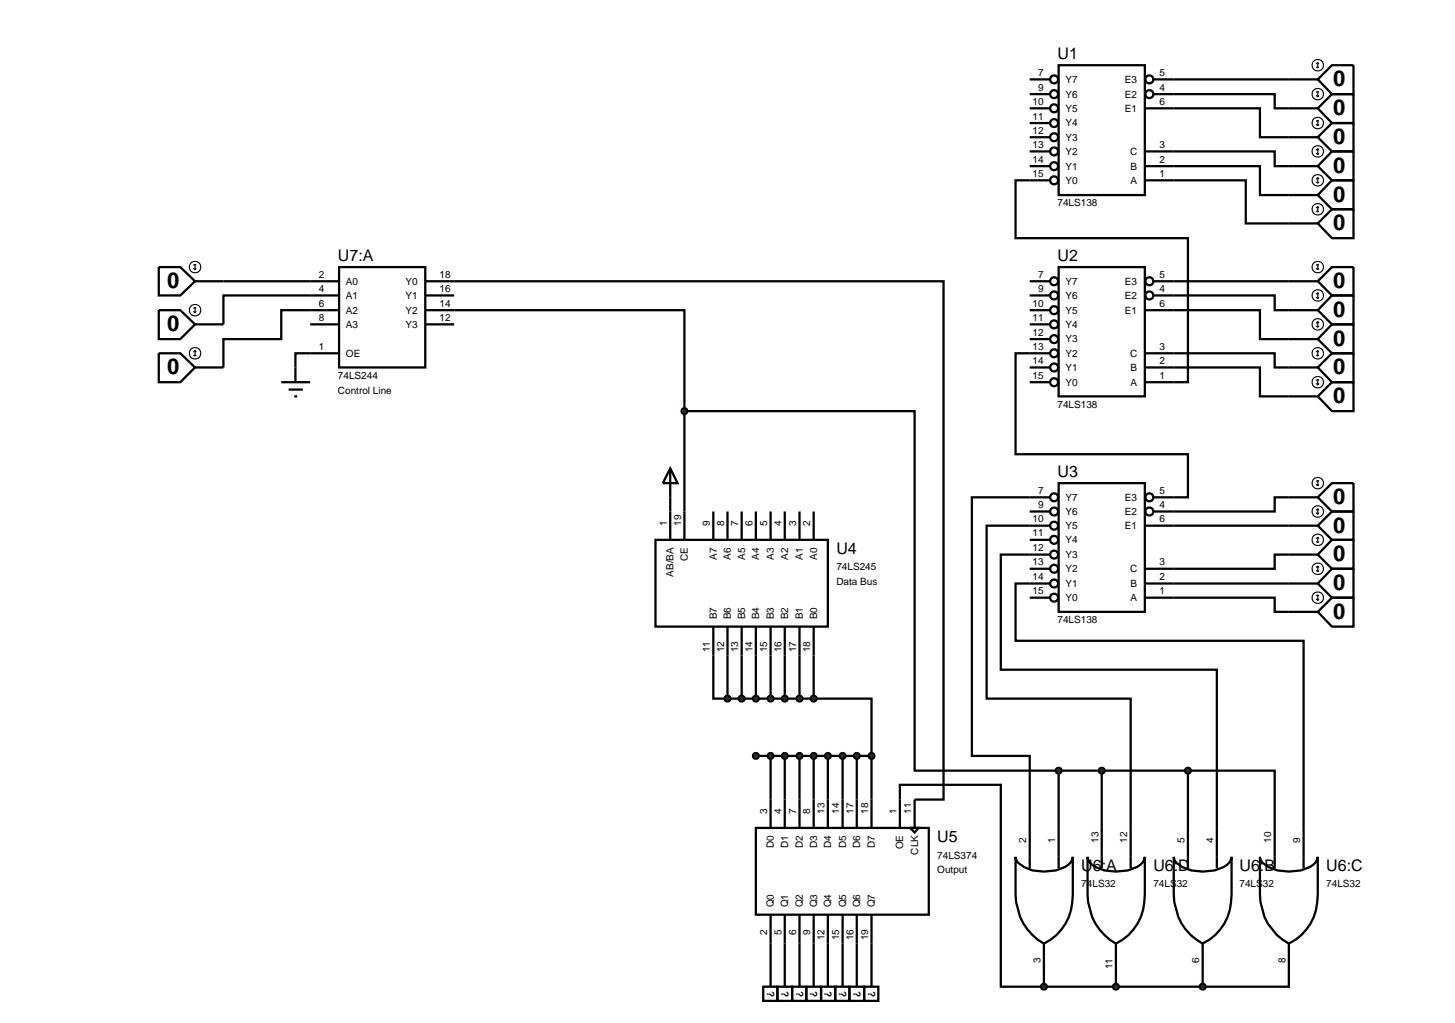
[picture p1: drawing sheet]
<svg xmlns="http://www.w3.org/2000/svg" width="257mm" height="180mm" viewBox="0 0 257 180" stroke-linecap="round" stroke-linejoin="round" font-family="sans-serif">
<g fill="none" stroke="#000" stroke-width=".4">
<path d="M181.6 14h3.5M181.6 19.1h3.5M181.6 16.6h3.5M186.7 11.5h15.2v22.9h-15.2zM201.9 19.1h20.3v5.1h5.1M203.4 16.6h21.4v2.5h2.5M203.4 14h23.9M181.6 29.3h3.5M181.6 26.7h3.5M181.6 24.2h3.5M181.6 21.7h3.5M185.1 31.8h-6v10.2h30.4v25.4h-7.6"/>
<path d="M201.9 26.7h22.9v2.6h2.5M201.9 29.3h20.3v5.1h5.1M201.9 31.8h17.8v7.6h7.6M39.4 49.6h15.3M54.7 52.1h-15.3v5.1M54.7 54.7h-5.1v5.1h-10.2v5M80.1 49.6h86.3v91.4h-5.1v5M80.1 54.7h40.6v17.8M181.6 49.6h3.5M181.6 54.7h3.5M181.6 52.1h3.5M181.6 59.8h3.5"/>
<path d="M181.6 57.2h3.5M186.7 47.1h15.2v22.8h-15.2zM201.9 54.7h20.3v5.1h5.1M203.4 52.1h21.4v2.6h2.5M203.4 49.6h23.9M54.7 62.3h-2.6v2.5M120.7 72.5h40.6v63.4h25.4M120.7 72.5v22.7M181.6 67.4h3.5M181.6 64.8h3.5M185.1 62.3h-6v17.8h30.4v7.6h-6.1M201.9 64.8h20.3v5.1h5.1"/>
<path d="M201.9 62.3h22.9v2.5h2.5M115.6 95.2h30.4v15.3h-30.4zM118.2 87.7v7.5M125.8 90.2v5M128.3 90.2v5M130.8 90.2v5M133.3 90.2v5M135.9 90.2v5M138.4 90.2v5M141 90.2v5M143.5 90.2v5M181.6 90.2h3.5"/>
<path d="M181.6 95.2h3.5M185.1 87.7h-13.7v45.6h10.2v12.7M185.1 97.8h-8.6v20.3h38.1v27.9M185.1 92.7h-11.1v30.5h25.4v22.8M186.7 85.2h15.2v22.7h-15.2zM201.9 92.7h25.4M227.3 87.7h-2.5v2.5h-21.4M227.3 97.8h-2.5v2.5h-22.9M125.8 110.5v12.7h2.5M128.3 110.5v12.7M130.8 110.5v12.7M133.3 110.5v12.7"/>
<path d="M135.9 110.5v12.7M138.4 110.5v12.7M141 110.5v12.7M143.5 110.5v12.7M181.6 105.4h3.5M181.6 100.3h3.5M185.1 102.9h-6v10.1h50.8v33M201.9 105.4h22.9v2.5h2.5M201.9 102.9h25.4M128.3 123.2h15.2M133.3 133.3h20.4M135.9 133.3v12.7"/>
<path d="M138.4 133.3v12.7M141 133.3v12.7M143.5 123.2h10.2v10.1M143.5 133.3v12.7M146 133.3v12.7M148.6 133.3v12.7M151.1 133.3v12.7M153.7 133.3v12.7M186.7 135.9h22.8M186.7 135.9v10.1M194.3 135.9v10.1M209.5 135.9h15.3v10.1"/>
<path d="M209.5 135.9v10.1M133.3 146h30.5v15.3h-30.5zM158.7 146v-7.6h17.8v35.6h7.6M160.5 146h1.5l-.7 .8zM135.9 161.3v10.1M138.4 161.3v10.1M141 161.3v10.1M143.5 161.3v10.1M146 161.3v10.1M148.6 161.3v10.1M151.1 161.3v10.1M153.7 161.3v10.1"/>
<path d="M184.1 174h28M184.1 171.4v2.6M196.8 171.4v2.6M212.1 171.4v2.6M227.3 171.4v2.6h-15.2"/>
<circle cx="185.9" cy="14" r=".7"/>
<circle cx="185.9" cy="16.6" r=".7"/>
<circle cx="185.9" cy="19.1" r=".7"/>
<circle cx="202.7" cy="14" r=".7"/>
<circle cx="202.7" cy="16.6" r=".7"/>
<circle cx="185.9" cy="26.7" r=".7"/>
<circle cx="185.9" cy="29.3" r=".7"/>
<circle cx="185.9" cy="24.2" r=".7"/>
<circle cx="185.9" cy="21.7" r=".7"/>
<circle cx="185.9" cy="31.8" r=".7"/>
<circle cx="185.9" cy="54.7" r=".7"/>
<circle cx="185.9" cy="52.1" r=".7"/>
<circle cx="185.9" cy="49.6" r=".7"/>
<circle cx="185.9" cy="59.8" r=".7"/>
<circle cx="185.9" cy="57.2" r=".7"/>
<circle cx="202.7" cy="49.6" r=".7"/>
<circle cx="202.7" cy="52.1" r=".7"/>
<circle cx="185.9" cy="64.8" r=".7"/>
<circle cx="185.9" cy="67.4" r=".7"/>
<circle cx="185.9" cy="62.3" r=".7"/>
<circle cx="185.9" cy="95.2" r=".7"/>
<circle cx="185.9" cy="90.2" r=".7"/>
<circle cx="185.9" cy="92.7" r=".7"/>
<circle cx="185.9" cy="97.8" r=".7"/>
<circle cx="185.9" cy="87.7" r=".7"/>
<circle cx="202.7" cy="87.7" r=".7"/>
<circle cx="202.7" cy="90.2" r=".7"/>
<circle cx="185.9" cy="100.3" r=".7"/>
<circle cx="185.9" cy="102.9" r=".7"/>
<circle cx="185.9" cy="105.4" r=".7"/>
</g>
<g fill="#004000" stroke="#000" stroke-width=".4">
<path d="M133 132.9l.3-.1-.5 .5zM133.3 132.8l.3 .1 .2 .4zM133.8 133.3l-.2 .4-.3 .1zM132.8 133.3l.5 .5-.4-.2z"/>
<path d="M128 122.8l.3-.1-.5 .5zM128.3 122.7l.3 .1 .2 .4zM128.8 123.2l-.1 .3-.4 .2zM127.8 123.2l.5 .5-.4-.2z"/>
<path d="M130.4 122.9l.4-.2-.5 .5zM130.8 122.7l.3 .1 .2 .4zM131.3 123.2l-.1 .3-.4 .2zM130.3 123.2l.5 .5-.3-.1z"/>
<path d="M133 122.8l.3-.1-.5 .5zM133.3 122.7l.3 .1 .2 .4zM133.8 123.2l-.2 .4-.3 .1zM132.8 123.2l.5 .5-.4-.2z"/>
<path d="M135.6 122.8l.3-.1-.5 .5zM135.9 122.7l.3 .1 .2 .4zM136.4 123.2l-.2 .4-.3 .1zM135.4 123.2l.5 .5-.4-.2z"/>
<path d="M138.1 122.8l.3-.1-.5 .5zM138.4 122.7l.3 .1 .2 .4zM138.9 123.2l-.1 .3-.4 .2zM137.9 123.2l.5 .5-.4-.2z"/>
<path d="M140.7 122.8l.3-.1-.5 .5zM141 122.7l.3 .1 .2 .4zM141.5 123.2l-.1 .3-.4 .2zM140.5 123.2l.5 .5-.4-.2z"/>
<path d="M143.1 122.9l.4-.2-.5 .5zM143.5 122.7l.3 .1 .2 .4zM144 123.2l-.1 .3-.4 .2zM143 123.2l.5 .5-.3-.1z"/>
<path d="M153.4 132.9l.3-.1-.5 .5zM153.7 132.8l.3 .1 .2 .4zM154.2 133.3l-.1 .3-.4 .2zM153.2 133.3l.5 .5-.4-.2z"/>
<path d="M150.8 132.9l.3-.1-.5 .5zM151.1 132.8l.3 .1 .2 .4zM151.6 133.3l-.1 .3-.4 .2zM150.6 133.3l.5 .5-.4-.2z"/>
<path d="M148.3 132.9l.3-.1-.5 .5zM148.6 132.8l.3 .1 .2 .4zM149.1 133.3l-.2 .4-.3 .1zM148.1 133.3l.5 .5-.4-.2z"/>
<path d="M145.7 132.9l.3-.1-.5 .5zM146 132.8l.3 .1 .2 .4zM146.5 133.3l-.2 .4-.3 .1zM145.5 133.3l.5 .5-.4-.2z"/>
<path d="M143.1 133l.4-.2-.5 .5zM143.5 132.8l.3 .1 .2 .4zM144 133.3l-.1 .3-.4 .2zM143 133.3l.5 .5-.3-.1z"/>
<path d="M140.7 132.9l.3-.1-.5 .5zM141 132.8l.3 .1 .2 .4zM141.5 133.3l-.1 .3-.4 .2zM140.5 133.3l.5 .5-.4-.2z"/>
<path d="M138.1 132.9l.3-.1-.5 .5zM138.4 132.8l.3 .1 .2 .4zM138.9 133.3l-.1 .3-.4 .2zM137.9 133.3l.5 .5-.4-.2z"/>
<path d="M135.6 132.9l.3-.1-.5 .5zM135.9 132.8l.3 .1 .2 .4zM136.4 133.3l-.2 .4-.3 .1zM135.4 133.3l.5 .5-.4-.2z"/>
</g>
<g fill="#004000">
<path d="M133.3 132.8l.5 .5-.5 .5-.5-.5z"/>
<path d="M128.3 122.7l.5 .5-.5 .5-.5-.5z"/>
<path d="M130.3 123.2l.5-.5 .5 .5-.5 .5z"/>
<path d="M133.3 122.7l.5 .5-.5 .5-.5-.5z"/>
<path d="M135.9 122.7l.5 .5-.5 .5-.5-.5z"/>
<path d="M138.4 122.7l.5 .5-.5 .5-.5-.5z"/>
<path d="M141 122.7l.5 .5-.5 .5-.5-.5z"/>
<path d="M143 123.2l.5-.5 .5 .5-.5 .5z"/>
<path d="M153.7 132.8l.5 .5-.5 .5-.5-.5z"/>
<path d="M151.1 132.8l.5 .5-.5 .5-.5-.5z"/>
<path d="M148.6 132.8l.5 .5-.5 .5-.5-.5z"/>
<path d="M146 132.8l.5 .5-.5 .5-.5-.5z"/>
<path d="M143 133.3l.5-.5 .5 .5-.5 .5z"/>
<path d="M141 132.8l.5 .5-.5 .5-.5-.5z"/>
<path d="M138.4 132.8l.5 .5-.5 .5-.5-.5z"/>
<path d="M135.9 132.8l.5 .5-.5 .5-.5-.5z"/>
</g>
<path d="M118.2 82.6l1.3 2.6h-2.6zM118.2 82.6v5.1" fill="none" stroke="#000" stroke-width=".4"/>
<g fill="#004000" stroke="#000" stroke-width=".4">
<path d="M196.4 173.7l.4-.2-.5 .5zM196.8 173.5l.3 .1 .2 .4zM196.8 174.5l.5-.5-.1 .3zM196.3 174l.5 .5-.4-.2z"/>
<path d="M183.7 173.7l.4-.2-.5 .5zM184.1 173.5l.3 .1 .2 .4zM184.1 174.5l.5-.5-.1 .3zM183.6 174l.5 .5-.4-.2z"/>
<path d="M193.9 135.6l.4-.2-.5 .5zM194.3 135.4l.3 .1 .2 .4zM194.8 135.9l-.1 .3-.4 .2zM193.8 135.9l.5 .5-.4-.2z"/>
<path d="M186.3 135.6l.4-.2-.5 .5zM186.7 135.4l.3 .1 .2 .4zM187.2 135.9l-.1 .3-.4 .2zM186.2 135.9l.5 .5-.4-.2z"/>
</g>
<g fill="#004000">
<path d="M196.8 173.5l.5 .5-.5 .5-.5-.5z"/>
<path d="M184.1 173.5l.5 .5-.5 .5-.5-.5z"/>
<path d="M193.8 135.9l.5-.5 .5 .5-.5 .5z"/>
<path d="M186.2 135.9l.5-.5 .5 .5-.5 .5z"/>
</g>
<g fill="none" stroke="#000" stroke-width=".4">
<path d="M28 47.1h3.8l2.6 2.5-2.6 2.5h-3.8zM28 54.7h3.8l2.6 2.5-2.6 2.6h-3.8zM34.4 49.6h5M34.4 57.2h5M54.7 49.6h5.1M54.7 52.1h5.1M54.7 54.7h5.1M54.7 57.2h5.1M59.8 47.1h15.2v17.7h-15.2zM75 49.6h5.1M75 52.1h5.1M75 54.7h5.1"/>
<path d="M75 57.2h5.1M28 62.3h3.8l2.6 2.5-2.6 2.6h-3.8zM34.4 64.8h5M49.6 67.4h5.1M50.9 68.7h2.5M51.9 69.9h.5M52.1 64.8v2.6M54.7 62.3h5.1"/>
</g>
<g fill="none" stroke="#000" stroke-width=".2">
<path d="M34.1 47.3l.3 .3M34.1 54.9l.3 .3M34.4 46.6v1M34.4 54.2v1M34.4 46.6l-.3 .2M34.4 46.6l.2 .2M34.4 54.2l-.3 .2M34.4 54.2l.2 .2M34.6 47.3l-.2 .3M34.6 54.9l-.2 .3M34.1 62.6l.3 .2M34.4 61.8v1"/>
<path d="M34.4 61.8l-.3 .3M34.4 61.8l.2 .3M34.6 62.6l-.2 .2"/>
<circle cx="34.4" cy="47.1" r="1.01"/>
<circle cx="34.4" cy="54.7" r="1.01"/>
<circle cx="34.4" cy="62.3" r="1.01"/>
</g>
<path d="M120.4 72.1l.3-.1-.5 .5zM120.7 72l.4 .2 .1 .3zM121.2 72.5l-.1 .3-.4 .2zM120.2 72.5l.5 .5-.3-.1z" fill="#004000" stroke="#000" stroke-width=".4"/>
<path d="M120.2 72.5l.5-.5 .5 .5-.5 .5z" fill="#004000"/>
<g fill="none" stroke="#000" stroke-width=".4">
<path d="M179.1 151.1l.1 .5 .3 .5 1.1 .8a8.2 8.2 0 0 0 7.8-.4l.7-.9 .1-.5v6.6a9.2 9.2 0 0 1-5.1 8.7 9.9 9.9 0 0 1-5-8.7zM181.6 146v7.1M186.7 146v7.1M191.8 151.1a2.31 2.31 0 0 0 1.4 1.8 8.4 8.4 0 0 0 7.9-.4l.7-.9 .1-.5v6.6a9.2 9.2 0 0 1-5.1 8.7 9.9 9.9 0 0 1-5-8.7zM194.3 146v7.1M199.4 146v7.1M207 151.1l.1 .5 .3 .5a7.5 7.5 0 0 0 6.8 1.4 3.3 3.3 0 0 0 3-2.4v6.6a9.2 9.2 0 0 1-5.1 8.7 9.7 9.7 0 0 1-5.1-8.7zM209.5 146v7.1M214.6 146v7.1M222.2 151.1l.1 .5 .3 .5a7.5 7.5 0 0 0 6.8 1.4 3.3 3.3 0 0 0 3-2.4v6.6a9.2 9.2 0 0 1-5.1 8.7 9.6 9.6 0 0 1-5.1-8.7zM224.8 146v7.1M229.9 146v7.1"/>
<path d="M184.1 166.4v5M196.8 166.4v5M212.1 166.4v5M227.3 166.4v5"/>
</g>
<g fill="#004000" stroke="#000" stroke-width=".4">
<path d="M209.1 135.6l.4-.2-.5 .5zM209.5 135.4l.3 .1 .2 .4zM209.5 136.4l.5-.5-.1 .3zM209 135.9l.5 .5-.4-.2z"/>
<path d="M211.7 173.7l.4-.2-.5 .5zM212.1 173.5l.3 .1 .2 .4zM212.6 174l-.1 .3-.4 .2zM211.6 174l.5 .5-.4-.2z"/>
</g>
<g fill="#004000">
<path d="M209.5 135.4l.5 .5-.5 .5-.5-.5z"/>
<path d="M211.6 174l.5-.5 .5 .5-.5 .5z"/>
</g>
<g fill="none" stroke="#000" stroke-width=".4">
<path d="M227.3 19.1h5.1M227.3 14h5.1M234.9 16.6h3.8v5.1h-3.8l-2.5-2.6zM234.9 11.5h3.8v5.1h-3.8l-2.5-2.6zM227.3 29.3h5.1M227.3 24.2h5.1M227.3 34.4h5.1M227.3 39.4h5.1M232.4 24.2l2.5-2.5h3.8v5h-3.8zM234.9 26.7h3.8v5.1h-3.8l-2.5-2.5zM234.9 31.8h3.8v5.1h-3.8l-2.5-2.5zM234.9 36.9h3.8v5.1h-3.8l-2.5-2.6z"/>
<path d="M227.3 49.6h5.1M227.3 54.7h5.1M227.3 59.8h5.1M232.4 49.6l2.5-2.5h3.8v5h-3.8zM234.9 52.1h3.8v5.1h-3.8l-2.5-2.5zM234.9 57.2h3.8v5.1h-3.8l-2.5-2.5zM227.3 69.9h5.1M227.3 64.8h5.1M234.9 67.4h3.8v5.1h-3.8l-2.5-2.6zM234.9 62.3h3.8v5.1h-3.8l-2.5-2.6zM227.3 87.7h5.1M227.3 92.7h5.1"/>
<path d="M227.3 97.8h5.1M232.4 87.7l2.5-2.5h3.8v5h-3.8zM234.9 90.2h3.8v5h-3.8l-2.5-2.5zM234.9 95.2h3.8v5.1h-3.8l-2.5-2.5zM227.3 102.9h5.1M227.3 107.9h5.1M234.9 100.3h3.8v5.1h-3.8l-2.5-2.5zM234.9 105.4h3.8v5.1h-3.8l-2.5-2.6zM134.6 174h2.5v2.5h-2.5zM135.9 171.4v2.6M137.1 174h2.6v2.5h-2.6zM138.4 171.4v2.6"/>
<path d="M139.7 174h2.5v2.5h-2.5zM141 171.4v2.6M142.2 174h2.6v2.5h-2.6zM143.5 171.4v2.6M144.8 174h2.5v2.5h-2.5zM146 171.4v2.6M147.3 174h2.5v2.5h-2.5zM148.6 171.4v2.6M149.8 174h2.6v2.5h-2.6zM151.1 171.4v2.6M152.4 174h2.5v2.5h-2.5zM153.7 171.4v2.6"/>
</g>
<g fill="none" stroke="#000" stroke-width=".2">
<path d="M232.1 16.8l.3 .3M232.1 11.8l.3 .2M232.4 11v1M232.4 16.1v1M232.4 16.1l.2 .2M232.4 16.1l-.3 .2M232.4 11l.2 .3M232.4 11l-.3 .3M232.6 16.8l-.2 .3M232.6 11.8l-.2 .2M232.1 27l.3 .3M232.1 21.9l.3 .3"/>
<path d="M232.1 32.1l.3 .2M232.1 37.2l.3 .2M232.4 21.2v1M232.4 26.2v1.1M232.4 31.3v1M232.4 36.4v1M232.4 26.2l.2 .3M232.4 26.2l-.3 .3M232.4 21.2l.2 .2M232.4 21.2l-.3 .2M232.4 31.3l.2 .3M232.4 31.3l-.3 .3"/>
<path d="M232.4 36.4l.2 .3M232.4 36.4l-.3 .3M232.6 27l-.2 .3M232.6 21.9l-.2 .3M232.6 32.1l-.2 .2M232.6 37.2l-.2 .2M232.1 47.3l.3 .3M232.1 52.4l.3 .3M232.1 57.5l.3 .2M232.4 46.6v1M232.4 51.6v1.1M232.4 56.7v1"/>
<path d="M232.4 46.6l.2 .2M232.4 46.6l-.3 .2M232.4 51.6l.2 .3M232.4 51.6l-.3 .3M232.4 56.7l.2 .3M232.4 56.7l-.3 .3M232.6 47.3l-.2 .3M232.6 52.4l-.2 .3M232.6 57.5l-.2 .2M232.1 67.6l.3 .3M232.1 62.6l.3 .2M232.4 61.8v1"/>
<path d="M232.4 66.9v1M232.4 66.9l.2 .2M232.4 66.9l-.3 .2M232.4 61.8l.2 .3M232.4 61.8l-.3 .3M232.6 67.6l-.2 .3M232.6 62.6l-.2 .2M232.1 85.4l.3 .3M232.1 90.4l.3 .3M232.1 95.5l.3 .2M232.4 84.7v1M232.4 89.7v1"/>
<path d="M232.4 94.7v1M232.4 99.8v1M232.4 84.7l.2 .2M232.4 84.7l-.3 .2M232.4 89.7l.2 .3M232.4 89.7l-.3 .3M232.4 94.7l.2 .3M232.4 94.7l-.3 .3M232.4 99.8l.2 .3M232.4 99.8l-.3 .3M232.6 85.4l-.2 .3M232.6 90.4l-.2 .3"/>
<path d="M232.6 95.5l-.2 .2M232.1 100.6l.3 .2M232.1 105.6l.3 .3M232.4 104.9v1M232.4 104.9l.2 .2M232.4 104.9l-.3 .2M232.6 100.6l-.2 .2M232.6 105.6l-.2 .3"/>
<circle cx="232.4" cy="11.5" r="1.01"/>
<circle cx="232.4" cy="16.6" r="1.01"/>
<circle cx="232.4" cy="36.9" r="1.01"/>
<circle cx="232.4" cy="31.8" r="1.01"/>
<circle cx="232.4" cy="21.7" r="1.01"/>
<circle cx="232.4" cy="26.7" r="1.01"/>
<circle cx="232.4" cy="57.2" r="1.01"/>
<circle cx="232.4" cy="47.1" r="1.01"/>
<circle cx="232.4" cy="52.1" r="1.01"/>
<circle cx="232.4" cy="62.3" r="1.01"/>
<circle cx="232.4" cy="67.4" r="1.01"/>
<circle cx="232.4" cy="95.2" r="1.01"/>
<circle cx="232.4" cy="85.2" r="1.01"/>
<circle cx="232.4" cy="90.2" r="1.01"/>
<circle cx="232.4" cy="105.4" r="1.01"/>
<circle cx="232.4" cy="100.3" r="1.01"/>
</g>
<g font-size="3.9">
<text x="235.1" y="15.2">0</text>
<text x="235.1" y="20.3">0</text>
<text x="235.1" y="25.4">0</text>
<text x="235.1" y="30.5">0</text>
<text x="235.1" y="35.6">0</text>
<text x="235.1" y="40.6">0</text>
<text x="29.5" y="50.8">0</text>
<text x="235.1" y="50.8">0</text>
<text x="29.5" y="58.4">0</text>
<text x="235.1" y="55.9">0</text>
<text x="235.1" y="61">0</text>
<text x="29.5" y="66">0</text>
<text x="235.1" y="71.1">0</text>
<text x="235.1" y="66">0</text>
<text x="235.1" y="88.9">0</text>
<text x="235.1" y="93.9">0</text>
<text x="235.1" y="99">0</text>
<text x="235.1" y="104.1">0</text>
<text x="235.1" y="109.1">0</text>
</g>
<g font-size="2.8">
<text x="186.5" y="10.4">U1</text>
<text x="59.6" y="46">U7:A</text>
<text x="186.5" y="46">U2</text>
<text x="186.5" y="84.1">U3</text>
<text x="147.5" y="97.8">U4</text>
<text x="165.3" y="148.6">U5</text>
<text x="190.7" y="153.7">U6:A</text>
<text x="203.4" y="153.7">U6:D</text>
<text x="218.6" y="153.7">U6:B</text>
<text x="233.9" y="153.7">U6:C</text>
</g>
<g font-size="1.8">
<text x="183.1" y="16">9</text>
<text x="183.1" y="13.4">7</text>
<text x="187.9" y="17.2">Y6</text>
<text x="187.9" y="14.6">Y7</text>
<text x="198.4" y="17.2">E2</text>
<text x="198.4" y="14.6">E3</text>
<text x="204.5" y="16">4</text>
<text x="204.5" y="13.4">5</text>
<text x="182.1" y="23.6">12</text>
<text x="182.1" y="21.1">11</text>
<text x="182.1" y="18.5">10</text>
<text x="187.9" y="22.3">Y4</text>
<text x="187.9" y="19.7">Y5</text>
<text x="198.4" y="19.7">E1</text>
<text x="204.5" y="18.5">6</text>
<text x="182.1" y="28.7">14</text>
<text x="182.1" y="26.1">13</text>
<text x="187.9" y="29.9">Y1</text>
<text x="187.9" y="27.3">Y2</text>
<text x="187.9" y="24.8">Y3</text>
<text x="199.3" y="27.3">C</text>
<text x="199.4" y="29.9">B</text>
<text x="204.5" y="28.7">2</text>
<text x="204.5" y="26.1">3</text>
<text x="182.1" y="31.2">15</text>
<text x="187.9" y="32.4">Y0</text>
<text x="199.4" y="32.4">A</text>
<text x="204.5" y="31.2">1</text>
<text x="186.5" y="36.4">74LS138</text>
<text x="56.2" y="49">2</text>
<text x="56.2" y="51.5">4</text>
<text x="61" y="50.2">A0</text>
<text x="61" y="52.7">A1</text>
<text x="71.5" y="50.2">Y0</text>
<text x="71.5" y="52.7">Y1</text>
<text x="77.5" y="49">18</text>
<text x="77.5" y="51.5">16</text>
<text x="183.1" y="51.5">9</text>
<text x="183.1" y="49">7</text>
<text x="187.9" y="52.7">Y6</text>
<text x="187.9" y="50.2">Y7</text>
<text x="198.4" y="52.7">E2</text>
<text x="198.4" y="50.2">E3</text>
<text x="204.5" y="51.5">4</text>
<text x="204.5" y="49">5</text>
<text x="56.2" y="54.1">6</text>
<text x="56.2" y="56.6">8</text>
<text x="61" y="55.3">A2</text>
<text x="61" y="57.8">A3</text>
<text x="71.5" y="55.3">Y2</text>
<text x="71.5" y="57.8">Y3</text>
<text x="77.5" y="54.1">14</text>
<text x="77.5" y="56.6">12</text>
<text x="182.1" y="59.2">12</text>
<text x="182.1" y="56.6">11</text>
<text x="182.1" y="54.1">10</text>
<text x="187.9" y="57.8">Y4</text>
<text x="187.9" y="55.3">Y5</text>
<text x="198.4" y="55.3">E1</text>
<text x="204.5" y="54.1">6</text>
<text x="56.2" y="61.7">1</text>
<text x="61" y="62.9">OE</text>
<text x="182.1" y="64.2">14</text>
<text x="182.1" y="61.7">13</text>
<text x="187.9" y="65.4">Y1</text>
<text x="187.9" y="62.9">Y2</text>
<text x="187.9" y="60.4">Y3</text>
<text x="199.3" y="62.9">C</text>
<text x="199.4" y="65.4">B</text>
<text x="204.5" y="64.2">2</text>
<text x="204.5" y="61.7">3</text>
<text x="59.6" y="66.9">74LS244</text>
<text x="59.6" y="69.4">Control Line</text>
<text x="182.1" y="66.8">15</text>
<text x="186.5" y="71.9">74LS138</text>
<text x="187.9" y="68">Y0</text>
<text x="199.4" y="68">A</text>
<text x="204.5" y="66.8">1</text>
<text x="183.1" y="89.6">9</text>
<text x="183.1" y="87.1">7</text>
<text x="187.9" y="88.3">Y7</text>
<text x="198.4" y="88.3">E3</text>
<text x="204.5" y="89.6">4</text>
<text x="204.5" y="87.1">5</text>
<text x="117.6" y="92.7" transform="rotate(-90 117.6 92.7)">1</text>
<text x="120.1" y="92.7" transform="rotate(-90 120.1 92.7)">19</text>
<text x="125.2" y="92.7" transform="rotate(-90 125.2 92.7)">9</text>
<text x="127.7" y="92.7" transform="rotate(-90 127.7 92.7)">8</text>
<text x="130.2" y="92.7" transform="rotate(-90 130.2 92.7)">7</text>
<text x="132.7" y="92.7" transform="rotate(-90 132.7 92.7)">6</text>
<text x="135.3" y="92.7" transform="rotate(-90 135.3 92.7)">5</text>
<text x="137.8" y="92.7" transform="rotate(-90 137.8 92.7)">4</text>
<text x="140.4" y="92.7" transform="rotate(-90 140.4 92.7)">3</text>
<text x="142.9" y="92.7" transform="rotate(-90 142.9 92.7)">2</text>
<text x="182.1" y="94.6">11</text>
<text x="182.1" y="92.1">10</text>
<text x="187.9" y="95.8">Y4</text>
<text x="187.9" y="93.3">Y5</text>
<text x="187.9" y="90.8">Y6</text>
<text x="198.4" y="93.3">E1</text>
<text x="198.4" y="90.8">E2</text>
<text x="204.5" y="92.1">6</text>
<text x="118.8" y="101.7" transform="rotate(-90 118.8 101.7)">AB/BA</text>
<text x="121.3" y="99" transform="rotate(-90 121.3 99)">CE</text>
<text x="126.4" y="98.7" transform="rotate(-90 126.4 98.7)">A7</text>
<text x="128.9" y="98.7" transform="rotate(-90 128.9 98.7)">A6</text>
<text x="131.4" y="98.7" transform="rotate(-90 131.4 98.7)">A5</text>
<text x="133.9" y="98.7" transform="rotate(-90 133.9 98.7)">A4</text>
<text x="136.5" y="98.7" transform="rotate(-90 136.5 98.7)">A3</text>
<text x="139" y="98.7" transform="rotate(-90 139 98.7)">A2</text>
<text x="141.6" y="98.7" transform="rotate(-90 141.6 98.7)">A1</text>
<text x="144.1" y="98.7" transform="rotate(-90 144.1 98.7)">A0</text>
<text x="147.5" y="100.6">74LS245</text>
<text x="182.1" y="99.7">13</text>
<text x="182.1" y="97.2">12</text>
<text x="187.9" y="100.9">Y2</text>
<text x="187.9" y="98.4">Y3</text>
<text x="199.3" y="100.9">C</text>
<text x="204.5" y="99.7">3</text>
<text x="147.5" y="103.2">Data Bus</text>
<text x="182.1" y="104.8">15</text>
<text x="182.1" y="102.3">14</text>
<text x="187.9" y="106">Y0</text>
<text x="187.9" y="103.5">Y1</text>
<text x="199.4" y="106">A</text>
<text x="199.4" y="103.5">B</text>
<text x="204.5" y="104.8">1</text>
<text x="204.5" y="102.3">2</text>
<text x="126.4" y="109.2" transform="rotate(-90 126.4 109.2)">B7</text>
<text x="128.9" y="109.2" transform="rotate(-90 128.9 109.2)">B6</text>
<text x="131.4" y="109.2" transform="rotate(-90 131.4 109.2)">B5</text>
<text x="133.9" y="109.2" transform="rotate(-90 133.9 109.2)">B4</text>
<text x="136.5" y="109.2" transform="rotate(-90 136.5 109.2)">B3</text>
<text x="139" y="109.2" transform="rotate(-90 139 109.2)">B2</text>
<text x="141.6" y="109.2" transform="rotate(-90 141.6 109.2)">B1</text>
<text x="144.1" y="109.2" transform="rotate(-90 144.1 109.2)">B0</text>
<text x="186.5" y="109.9">74LS138</text>
<text x="125.2" y="115" transform="rotate(-90 125.2 115)">11</text>
<text x="127.7" y="115" transform="rotate(-90 127.7 115)">12</text>
<text x="130.2" y="115" transform="rotate(-90 130.2 115)">13</text>
<text x="132.7" y="115" transform="rotate(-90 132.7 115)">14</text>
<text x="135.3" y="115" transform="rotate(-90 135.3 115)">15</text>
<text x="137.8" y="115" transform="rotate(-90 137.8 115)">16</text>
<text x="140.4" y="115" transform="rotate(-90 140.4 115)">17</text>
<text x="142.9" y="115" transform="rotate(-90 142.9 115)">18</text>
<text x="135.3" y="143.5" transform="rotate(-90 135.3 143.5)">3</text>
<text x="137.8" y="143.5" transform="rotate(-90 137.8 143.5)">4</text>
<text x="140.4" y="143.5" transform="rotate(-90 140.4 143.5)">7</text>
<text x="142.9" y="143.5" transform="rotate(-90 142.9 143.5)">8</text>
<text x="145.4" y="143.5" transform="rotate(-90 145.4 143.5)">13</text>
<text x="148" y="143.5" transform="rotate(-90 148 143.5)">14</text>
<text x="150.5" y="143.5" transform="rotate(-90 150.5 143.5)">17</text>
<text x="153.1" y="143.5" transform="rotate(-90 153.1 143.5)">18</text>
<text x="158.1" y="143.5" transform="rotate(-90 158.1 143.5)">1</text>
<text x="160.7" y="143.5" transform="rotate(-90 160.7 143.5)">11</text>
<text x="136.5" y="149.6" transform="rotate(-90 136.5 149.6)">D0</text>
<text x="139" y="149.6" transform="rotate(-90 139 149.6)">D1</text>
<text x="141.6" y="149.6" transform="rotate(-90 141.6 149.6)">D2</text>
<text x="144.1" y="149.6" transform="rotate(-90 144.1 149.6)">D3</text>
<text x="146.6" y="149.6" transform="rotate(-90 146.6 149.6)">D4</text>
<text x="149.2" y="149.6" transform="rotate(-90 149.2 149.6)">D5</text>
<text x="151.7" y="149.6" transform="rotate(-90 151.7 149.6)">D6</text>
<text x="154.3" y="149.6" transform="rotate(-90 154.3 149.6)">D7</text>
<text x="159.3" y="149.8" transform="rotate(-90 159.3 149.8)">OE</text>
<text x="181" y="148.6" transform="rotate(-90 181 148.6)">2</text>
<text x="186.1" y="148.6" transform="rotate(-90 186.1 148.6)">1</text>
<text x="193.7" y="148.6" transform="rotate(-90 193.7 148.6)">13</text>
<text x="198.8" y="148.6" transform="rotate(-90 198.8 148.6)">12</text>
<text x="208.9" y="148.6" transform="rotate(-90 208.9 148.6)">5</text>
<text x="214" y="148.6" transform="rotate(-90 214 148.6)">4</text>
<text x="224.2" y="148.6" transform="rotate(-90 224.2 148.6)">10</text>
<text x="229.3" y="148.6" transform="rotate(-90 229.3 148.6)">9</text>
<text x="161.9" y="150.7" transform="rotate(-90 161.9 150.7)">CLK</text>
<text x="165.3" y="151.4">74LS374</text>
<text x="165.3" y="154">Output</text>
<text x="136.5" y="160" transform="rotate(-90 136.5 160)">Q0</text>
<text x="139" y="160" transform="rotate(-90 139 160)">Q1</text>
<text x="141.6" y="160" transform="rotate(-90 141.6 160)">Q2</text>
<text x="144.1" y="160" transform="rotate(-90 144.1 160)">Q3</text>
<text x="146.6" y="160" transform="rotate(-90 146.6 160)">Q4</text>
<text x="149.2" y="160" transform="rotate(-90 149.2 160)">Q5</text>
<text x="151.7" y="160" transform="rotate(-90 151.7 160)">Q6</text>
<text x="154.3" y="160" transform="rotate(-90 154.3 160)">Q7</text>
<text x="190.7" y="156.5">74LS32</text>
<text x="203.4" y="156.5">74LS32</text>
<text x="218.6" y="156.5">74LS32</text>
<text x="233.9" y="156.5">74LS32</text>
<text x="135.3" y="164.8" transform="rotate(-90 135.3 164.8)">2</text>
<text x="137.8" y="164.8" transform="rotate(-90 137.8 164.8)">5</text>
<text x="140.4" y="164.8" transform="rotate(-90 140.4 164.8)">6</text>
<text x="142.9" y="164.8" transform="rotate(-90 142.9 164.8)">9</text>
<text x="145.4" y="165.8" transform="rotate(-90 145.4 165.8)">12</text>
<text x="148" y="165.8" transform="rotate(-90 148 165.8)">15</text>
<text x="150.5" y="165.8" transform="rotate(-90 150.5 165.8)">16</text>
<text x="153.1" y="165.8" transform="rotate(-90 153.1 165.8)">19</text>
<text x="183.5" y="169.9" transform="rotate(-90 183.5 169.9)">3</text>
<text x="196.2" y="170.9" transform="rotate(-90 196.2 170.9)">11</text>
<text x="211.5" y="169.9" transform="rotate(-90 211.5 169.9)">6</text>
<text x="226.7" y="169.9" transform="rotate(-90 226.7 169.9)">8</text>
<text x="135.3" y="174.7" transform="rotate(90 135.3 174.7)">?</text>
<text x="137.8" y="174.7" transform="rotate(90 137.8 174.7)">?</text>
<text x="140.4" y="174.7" transform="rotate(90 140.4 174.7)">?</text>
<text x="142.9" y="174.7" transform="rotate(90 142.9 174.7)">?</text>
<text x="145.4" y="174.7" transform="rotate(90 145.4 174.7)">?</text>
<text x="148" y="174.7" transform="rotate(90 148 174.7)">?</text>
<text x="150.5" y="174.7" transform="rotate(90 150.5 174.7)">?</text>
<text x="153.1" y="174.7" transform="rotate(90 153.1 174.7)">?</text>
</g>
</svg>
